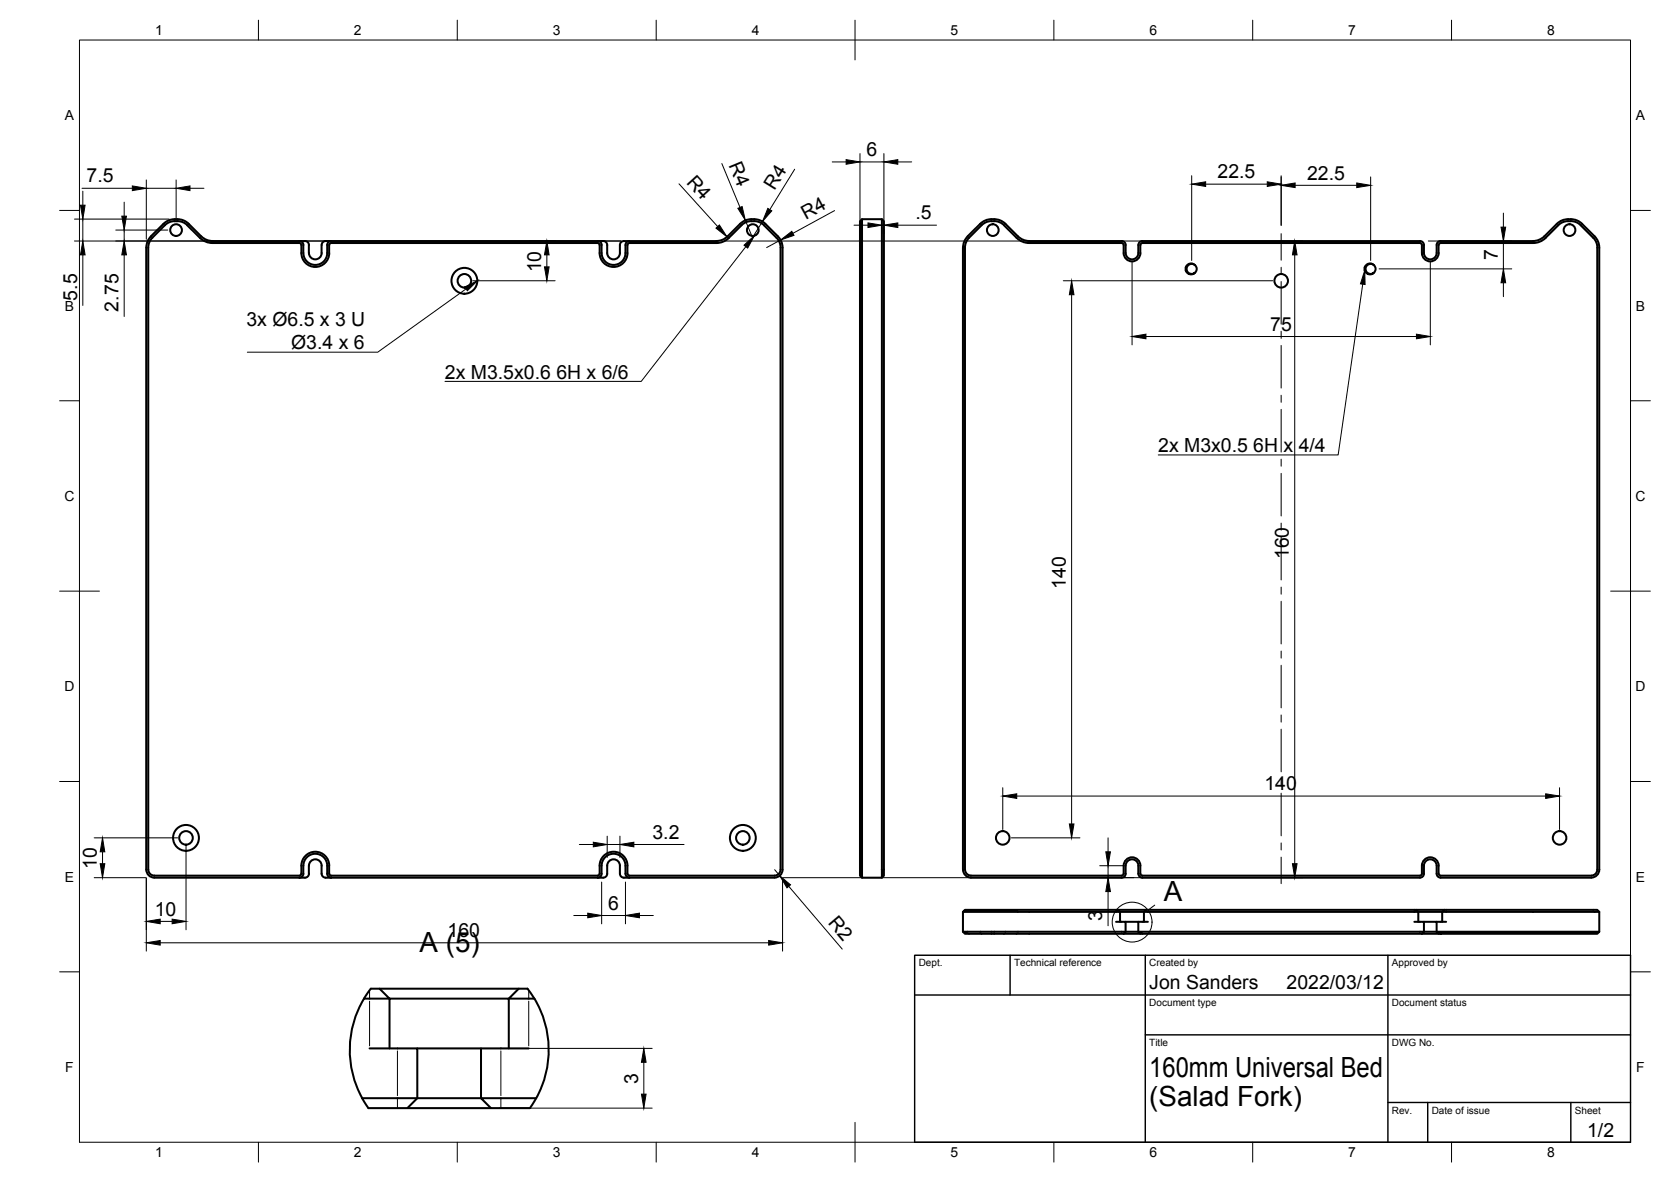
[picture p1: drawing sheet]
<svg xmlns="http://www.w3.org/2000/svg" width="420mm" height="297mm" viewBox="0 0 420 297" stroke-linecap="round" stroke-linejoin="round" font-family="sans-serif">
<!-- layer: Visible -->
<g fill="none" stroke="#000" stroke-width=".51">
<path d="M37.9 59.4l3.2-3.1a4.8 4.8 0 0 1 6.3-.1l3.6 3.5 1.4 .7 1 .2M38 59.4l-.9 1.3-.3 1.5v156.4a2.04 2.04 0 0 0 2 1.9M41.4 56.6l-3.4 3.5-.6 1.2-.1 .9v156.4a1.54 1.54 0 0 0 1.5 1.4M41.5 56.6a4.4 4.4 0 0 1 5.6 0M47.1 56.6l3.6 3.5 1 .6 1.1 .3 22.5 .1M186.1 56.2l-3.6 3.5-1.3 .7-1.1 .2M186.5 56.6l-3.6 3.5-1.1 .6-1.1 .3-22.4 .1-.5 .2v.3M189.6 55.1l-1.7 .1-1 .4-.8 .7M189.6 55.6l-1.6 .1-1.6 .9M189.6 55.1l1.1 .1 1.3 .7 3.6 3.5 .9 1.3 .3 1.5v156.3a2 2 0 0 1-2 2M189.6 55.6l1.4 .2 1.1 .8M192.1 56.6l3.5 3.5 .6 1.7 .1 156.7a1.49 1.49 0 0 1-1.5 1.5"/>
<path d="M216.2 55.6l.5-.5v165.5l-.5-.5zM216.7 55.1h5v165.5l.5-.5v-164.5l-.5-.5M243.3 59.4l3.2-3.1a4.8 4.8 0 0 1 6.3-.1l3.6 3.5 1.4 .7 1 .2M243.3 59.4l-.8 1.3-.4 1.5v156.4a2.04 2.04 0 0 0 2 1.9M246.8 56.6l-3.4 3.5-.6 1.2-.2 .9v156.4a1.54 1.54 0 0 0 1.5 1.4M246.8 56.6a4.4 4.4 0 0 1 5.7 0M252.4 56.6l3.7 3.5 1 .6 1.1 .3 23.8 .1 .5 .2v.3M391.8 56.6a4.4 4.4 0 0 1 5.7 0M391.8 56.6l-3.6 3.5-1 .6-1.1 .3-23.9 .1M397.4 56.6l3.5 3.5 .6 1.2 .1 .9v156.4a1.49 1.49 0 0 1-1.5 1.4M53.4 60.6h23.3M75.3 60.6a1.01 1.01 0 0 1 1 1"/>
<path d="M75.3 61.1h.2l.3 .5M75.8 61.6v2M75.8 63.6a3.5 3.5 0 0 0 3.5 3.5 3.5 3.5 0 0 0 3.5-3.5M76.3 61.6v2M76.3 63.6a3 3 0 0 0 3 3 3 3 0 0 0 3-3M76.7 60.6a1.01 1.01 0 0 1 1 1M77.7 61.6v2M77.7 63.6a1.6 1.6 0 0 0 1.6 1.6 1.6 1.6 0 0 0 1.6-1.6M80.9 61.6v2M81.9 60.6h69.8M81.9 60.6a1.01 1.01 0 0 0-1 1M82.3 61.6v2"/>
<path d="M82.8 61.6v2M83.3 60.6a1.01 1.01 0 0 0-1 1M150.3 61.1h-67h-.3l-.2 .5M150.3 60.6a1.01 1.01 0 0 1 1 1M150.3 61.1l.4 .2 .1 .3M150.8 61.6v2M150.8 63.6a3.5 3.5 0 0 0 3.5 3.5 3.5 3.5 0 0 0 3.5-3.5M151.3 61.6v2M151.3 63.6a3 3 0 0 0 3 3 3 3 0 0 0 3-3M151.7 60.6a1.01 1.01 0 0 1 1 1M152.7 61.6v2M152.7 63.6a1.6 1.6 0 0 0 1.6 1.6 1.6 1.6 0 0 0 1.6-1.6"/>
<path d="M155.9 61.6v2M156.9 60.6h23.2M156.9 60.6a1.01 1.01 0 0 0-1 1M157.3 61.6v2M157.8 61.6v2M158.3 60.6a1.01 1.01 0 0 0-1 1M258.8 60.6h23.2M282 60.6a1.01 1.01 0 0 1 1 1M282.5 63.6a2.11 2.11 0 0 0 2.1 2.1 2.11 2.11 0 0 0 2.1-2.1M282.5 61.6v2M283 61.6v2M283 63.6a1.6 1.6 0 0 0 1.6 1.6 1.6 1.6 0 0 0 1.6-1.6"/>
<path d="M286.2 61.6v2M286.7 61.6v2M287.2 61.1h69.8l.5 .2v.3M287.2 60.6h69.8M287.2 60.6a1.01 1.01 0 0 0-1 1M287.2 61.1l-.4 .2-.1 .3M300.4 66.6a1.26 1.26 0 0 0-1.7 .1 1.26 1.26 0 0 0 0 1.8 1.26 1.26 0 0 0 1.8 0l-.2 .2a1.36 1.36 0 0 1-2.1-.7 1.38 1.38 0 0 1 1.7-1.7l.3 .1a1.3 1.3 0 0 1 .3 2.1M343.3 66.8l.4-.3a1.34 1.34 0 0 1 1.7 .1 1.26 1.26 0 0 0-1.7 .1 1.26 1.26 0 0 0 0 1.7 1.26 1.26 0 0 0 1.7 .1l-.1 .2a1.39 1.39 0 0 1-2.2-.7v-.6zM345.4 66.6a1.26 1.26 0 0 1 0 1.9M357 60.6a1.01 1.01 0 0 1 1 1M357.5 61.6v2M357.5 63.6a2.11 2.11 0 0 0 2.1 2.1 2.11 2.11 0 0 0 2.1-2.1"/>
<path d="M358 61.6v2M358 63.6a1.6 1.6 0 0 0 1.6 1.6 1.6 1.6 0 0 0 1.6-1.6M361.2 61.6v2M361.7 61.6v2M362.2 60.6h23.3M362.2 60.6a1.01 1.01 0 0 0-1 1M362.2 61.1l-.4 .2-.1 .3M385.5 60.6l1-.2 1.4-.7 3.6-3.4a4.8 4.8 0 0 1 6.3-.1l3.5 3.6 .7 1.4 .1 1v156.4a2 2 0 0 1-2 1.9M76.3 217.6v2M76.3 217.5a3 3 0 0 1 3-2.9 3 3 0 0 1 3 2.9v2.1a1.01 1.01 0 0 0 1 1M76.3 219.6a1.01 1.01 0 0 1-1 1M77.7 217.6v2"/>
<path d="M77.7 219.6a1.01 1.01 0 0 1-1 1h-37.9M77.7 217.5a1.6 1.6 0 0 1 1.6-1.6 1.6 1.6 0 0 1 1.6 1.6M80.9 217.6v2M80.9 219.6a1.01 1.01 0 0 0 1 1M151.3 217.6v2M151.3 217.5a3 3 0 0 1 3-2.9 3 3 0 0 1 3 2.9v2.1a1.01 1.01 0 0 0 1 1M151.3 219.6a1.01 1.01 0 0 1-1 1M283 217.6v2M283 219.6a1.01 1.01 0 0 1-1 1h-37.9M283 217.5a1.6 1.6 0 0 1 1.6-1.6 1.6 1.6 0 0 1 1.6 1.6M286.2 217.6v2M286.2 219.6a1.01 1.01 0 0 0 1 1"/>
<path d="M286.7 217.6v2M286.7 219.6l.3 .4 .2 .1M286.7 217.5a2.11 2.11 0 0 0-2.1-2.1 2.11 2.11 0 0 0-2.1 2.2v2l-.2 .4-.3 .1h-37.9M361.7 217.6v2M361.7 219.6l.3 .4 .2 .1M361.7 217.5a2.11 2.11 0 0 0-2.1-2.1 2.11 2.11 0 0 0-2.1 2.2v2l-.2 .4-.3 .1h-69.8M38.8 220.1h36.5M81.9 220.6h69.8a1.01 1.01 0 0 0 1-1v-2.1a1.6 1.6 0 0 1 1.6-1.6 1.6 1.6 0 0 1 1.6 1.7v2a1.01 1.01 0 0 0 1 1M150.3 220.1h-67l-.5-.5a5 5 0 0 0-1-4.5 3.5 3.5 0 0 0-3.9-.8 3.5 3.5 0 0 0-2.1 3.3v2l-.3 .4-.2 .1M156.9 220.6h37.9M194.8 220.1h-36.5l-.5-.5a5 5 0 0 0-1-4.5 3.5 3.5 0 0 0-3.9-.8 3.5 3.5 0 0 0-2.1 3.3v2l-.3 .4-.2 .1M216.7 220.6h5"/>
<path d="M242.1 229.2l.5-.6h38.5l.5 .6zM242.1 229.2v5M280.6 231.7h2.4v2.5h-40.9l.5 .5h39.9M281.1 228.6h7M282.5 234.7h4.2M283 231.7h3.2v2.5h-3.2l-.5 .5M286.2 231.7h2.4M287.2 220.6h69.8a1.01 1.01 0 0 0 1-1v-2a1.6 1.6 0 0 1 1.6-1.7 1.6 1.6 0 0 1 1.6 1.6v2.1a1.01 1.01 0 0 0 1 1M288.1 228.6l-.5 .6h-6v2.5M288.1 228.6h68l.5 .6h-69v2.5M355.6 231.7h2.4v2.5h-71.8l.5 .5h70.8M356.1 228.6h7"/>
<path d="M357.5 234.7h4.2M358 231.7h3.2v2.5h-1.6a2.1 2.1 0 0 0-2.1 .5M361.2 234.2h40.9l-.5 .5h-39.9zM361.2 231.7h2.4M362.2 220.1h37.9M362.2 220.6h37.9M362.6 231.7v-2.5h39.5v5M363.1 228.6h38.5l.5 .6M363.1 228.6l-.5 .6h-6v2.5M91.5 251a25 25 0 0 0-.4 25M93.2 248.5h2.2l2.5 2.5h-6.4zM95.4 248.5h35"/>
<path d="M127.9 251l2.5-2.5h2.2l1.7 2.5zM134.4 251a25 25 0 0 1 .4 25M91.1 276l1.5 2.5h40.6l1.6-2.5M92.9 263.5h12v12.5h-13.8M97.9 263.5v-12.5h30v12.5M104.9 263.5h16v12.5h-16l-2.5 2.5M120.9 263.5h12M134.8 276h-13.9l2.5 2.5"/>
<circle cx="44.3" cy="57.8" r="1.47"/>
<circle cx="189.3" cy="57.8" r="1.47"/>
<circle cx="249.6" cy="57.8" r="1.47"/>
<circle cx="394.6" cy="57.8" r="1.47"/>
<circle cx="116.8" cy="70.6" r="1.7"/>
<circle cx="116.8" cy="70.6" r="3.2"/>
<circle cx="322.1" cy="70.6" r="1.7"/>
<circle cx="46.8" cy="210.6" r="1.7"/>
<circle cx="46.8" cy="210.6" r="3.2"/>
<circle cx="186.8" cy="210.6" r="1.7"/>
<circle cx="186.8" cy="210.6" r="3.2"/>
<circle cx="252.1" cy="210.6" r="1.7"/>
<circle cx="392.1" cy="210.6" r="1.7"/>
</g>
<!-- layer: Visible Narrow -->
<path d="M92.9 249v1.9M92.9 251.6v11.2M132.9 249v1.9M132.9 251.6v11.2M99.9 264.1v11.2M99.9 276.1v2.2M125.9 264.1v11.2M125.9 276.1v2.2" fill="none" stroke="#000" stroke-width=".25"/>
<!-- layer: Border -->
<g fill="none" stroke="#000" stroke-width=".25">
<path d="M20 10.1h390v276.9h-390zM65 5.1v5M115 5.1v5M165 5.1v5M215 5.1v10M265 5.1v5M315 5.1v5M365 5.1v5M15 52.9h5M410 52.9h5M15 100.7h5M410 100.7h5"/>
<path d="M15 148.6h10M405 148.6h10M15 196.4h5M410 196.4h5M15 244.2h5M410 244.2h5M65 287v5M115 287v5M165 287v5M215 282.1v9.9M265 287v5M315 287v5"/>
<path d="M365 287v5"/>
</g>
<!-- layer: TitleBlock -->
<path d="M230 240.1h180v46.9h-180zM230 250h180M254 240.1v9.9M288 240.1v46.9M349 240.1v46.9M288 260.1h122M349 277.1h61M359 277.1v9.9M395 277.1v9.9" fill="none" stroke="#000" stroke-width=".36"/>
<!-- layer: Annotations -->
<path d="M116.8 72.1l3.2-1.5-2.5 2.5zM187.1 61.6l2.6-2.4-1.7 3.1zM343.2 68v3.5l-1.1-.2z" fill="#000" stroke="#000" stroke-width=".25"/>
<g fill="none" stroke="#000" stroke-width=".25">
<path d="M117.2 72.6l-22.2 15.9h-32.8M187.5 62l-26.3 33.8h-49.3M342.6 71.4l-6.1 42.9h-45.3M290.3 227.5l-1.7 1.2"/>
<circle cx="284.7" cy="231.7" r="5"/>
</g>
<!-- layer: Dimensions -->
<g fill="none" stroke="#000" stroke-width=".25">
<path d="M216.2 38.6v21.5M222.2 38.6v21.5M18.7 55.1h23.8M20.6 47.3h12.7M20.8 48.1v3.5M20.8 55.1v5.5M29.1 57.8h13.1M31.2 50.8v3.5M31.2 57.8v2.8M36.8 45.2v14.9M36.8 47.3h7.5M44.3 45.2v10.5"/>
<path d="M47.8 47.3h3.5M170.7 46.2l9.7 10.7M181.5 41.1l4.6 11M187.4 55.4l1.5 3.7M191.7 55.7l-2.1 3.4M199.8 42.5l-6.3 10.2M209.3 40.7h3.4M209.8 52.9l-10.4 5.7M214.7 56.6h3.5M216.2 40.7h6M221.7 57.2v1.5M221.7 56.6h.5"/>
<path d="M225.7 56.6h9.8M225.7 40.7h3.5M299.6 44.2v21.3M303.1 46.3h15.5M322.1 44.2v12.4M325.6 46.6h15.5M344.6 44.5v21M378 53.6v3.5M18.7 60.6h137.5M20.8 64.1v12.7M31.2 64.1v15.4M118.9 70.6h20.7"/>
<path d="M137.5 64.1v3M182.2 60.6h145.5M196.3 60.3l-3.5 1.9M267.4 70.6h52.6M269.5 74.1v133M284.6 65.7v21M325.5 64.1v153M346.8 67.6h33.3M359.1 60.6h21M359.6 65.7v21M378 60.6v7M378 71.1v3.5"/>
<path d="M288.1 84.6h68.1M252.1 198v10.5M392.1 198v10.5M23.7 210.6h21M25.8 214.1v3M46.8 212.7v21M145.7 212.2h3.5M152.7 210.1v5.4M152.7 212.2h3.2M155.9 210.1v5.4M159.4 212.2h12.6M194.8 218.6l1.3 1.5"/>
<path d="M254.3 210.6h17.2M255.7 200.1h132.9M276.5 217.6h6.1M278.6 210.6v3.5M278.6 217.6v3M23.7 220.6h13M36.8 220.6v18.4M40.3 236.9h153M40.3 231.5h3M144.3 230.1h3.5M151.3 221.7v10.5M151.3 230.1h6"/>
<path d="M157.3 221.7v10.5M160.8 230.1h3.5M196.8 220.6v18.4M196.9 220.6h130.8M198.3 222.7l13.5 15.8M278.6 224.1v8.5M123 263.5h41M125.5 278.5h38.5M161.9 267v8"/>
</g>
<g fill="#000" stroke="#000" stroke-width=".25">
<path d="M20.2 51.6h1.2l-.6 3.5zM30.6 54.3h1.2l-.6 3.5zM33.3 46.7l3.5 .6-3.5 .6zM44.3 47.3l3.5-.6v1.2zM180 57.3l.9-.8 1.9 3zM185.5 52.4l1.1-.5 .8 3.5zM193.1 52.4l1 .6-2.4 2.7zM196.3 60.3l2.8-2.2 .5 1zM212.7 40.1l3.5 .6-3.5 .6zM218.2 56l3.5 .6-3.5 .6zM222.2 56.6l3.5-.6v1.2zM222.2 40.7l3.5-.6v1.2z"/>
<path d="M299.6 46.3l3.5-.6v1.1zM318.6 45.7l3.5 .6-3.5 .5zM322.1 46.6l3.5-.6v1.1zM341.1 46l3.5 .6-3.5 .5zM377.4 57.1h1.2l-.6 3.5zM20.8 60.6l.6 3.5h-1.2zM31.2 60.6l.6 3.5h-1.2zM136.9 67.1h1.2l-.6 3.5zM137.5 60.6l.6 3.5h-1.2zM269.5 70.6l.5 3.5h-1.1zM325.5 60.6l.6 3.5h-1.1zM378 67.6l.6 3.5h-1.2z"/>
<path d="M284.6 84.6l3.5-.6v1.1zM356.2 84l3.4 .6-3.4 .5zM252.1 200.1l3.6-.6v1.1zM388.6 199.5l3.5 .6-3.5 .5zM25.8 210.6l.6 3.5h-1.2zM25.2 217.1h1.2l-.6 3.5zM149.2 211.7l3.5 .5-3.5 .6zM155.9 212.2l3.5-.5v1.1zM268.9 207.1h1.1l-.5 3.5zM278 214.1h1.2l-.6 3.5zM325 217.1h1.1l-.6 3.5zM36.8 236.9l3.5-.5v1.1z"/>
<path d="M36.8 231.5l3.5-.5v1.1zM43.3 231l3.5 .5-3.5 .6zM147.8 229.5l3.5 .6-3.5 .5zM157.3 230.1l3.5-.6v1.1zM193.3 236.4l3.5 .5-3.5 .6zM196.1 220.1l2.7 2.3-.9 .7zM278.6 220.6l.6 3.5h-1.2zM161.9 263.5l.6 3.5h-1.2zM161.3 275h1.2l-.6 3.5z"/>
</g>
<!-- layer: Center Lines -->
<g fill="none" stroke="#000" stroke-width=".25">
<path d="M322.1 58.7v6.7M322.1 67.2v1.7M322.1 70.7v10.8M322.1 83.2v1.8M322.1 86.8v10.7M322.1 99.3v1.8M322.1 102.9v10.7M322.1 115.4v1.8M322.1 119v10.7M322.1 131.5v1.8M322.1 135v10.7M322.1 147.5v1.8"/>
<path d="M322.1 151.1v10.7M322.1 163.6v1.8M322.1 167.2v10.7M322.1 179.7v1.8M322.1 183.2v10.8M322.1 195.8v1.7M322.1 199.3v10.7M322.1 211.8v1.8M322.1 215.4v6.7"/>
</g>
<g font-size="7">
<text x="292.7" y="226.5">A</text>
<text x="105.5" y="239.4">A (5)</text>
<text x="289" y="270.6">160mm Universal Bed</text>
<text x="289" y="278.1">(Salad Fork)</text>
</g>
<g font-size="4.9">
<text x="183.2" y="41.5" transform="rotate(68 183.2 41.5)">R4</text>
<text x="217.9" y="39.2">6</text>
<text x="21.8" y="45.9">7.5</text>
<text x="172.5" y="46" transform="rotate(48 172.5 46)">R4</text>
<text x="306.2" y="44.8">22.5</text>
<text x="328.7" y="45.1">22.5</text>
<text x="194.7" y="48.1" transform="rotate(-58 194.7 48.1)">R4</text>
<text x="202.6" y="55.3" transform="rotate(-29 202.6 55.3)">R4</text>
<text x="230.2" y="55.1">.5</text>
<text x="376.6" y="65.4" transform="rotate(-90 376.6 65.4)">7</text>
<text x="136" y="68.4" transform="rotate(-90 136 68.4)">10</text>
<text x="19.4" y="75.6" transform="rotate(-90 19.4 75.6)">5.5</text>
<text x="29.8" y="78.3" transform="rotate(-90 29.8 78.3)">2.75</text>
<text x="62" y="81.9">3x Ø6.5 x 3 U</text>
<text x="319.4" y="83.1">75</text>
<text x="73.2" y="87.8">Ø3.4 x 6</text>
<text x="111.9" y="95.1">2x M3.5x0.6</text>
<text x="139.9" y="95.1">6H x 6/6</text>
<text x="291.2" y="113.6">2x M3x0.5</text>
<text x="315.1" y="113.6">6H x</text>
<text x="326.6" y="113.6">4/4</text>
<text x="324.1" y="140.5" transform="rotate(-90 324.1 140.5)">160</text>
<text x="268" y="148" transform="rotate(-90 268 148)">140</text>
<text x="317.9" y="198.6">140</text>
<text x="164.1" y="210.8">3.2</text>
<text x="24.3" y="218.4" transform="rotate(-90 24.3 218.4)">10</text>
<text x="38.9" y="230.1">10</text>
<text x="152.9" y="228.6">6</text>
<text x="208" y="232" transform="rotate(50 208 232)">R2</text>
<text x="277.2" y="231.5" transform="rotate(-90 277.2 231.5)">3</text>
<text x="112.5" y="235.5">160</text>
<text x="289" y="248.5">Jon Sanders</text>
<text x="323.5" y="248.5">2022/03/12</text>
<text x="160.4" y="272.3" transform="rotate(-90 160.4 272.3)">3</text>
<text x="399.1" y="285.7">1/2</text>
</g>
<g font-size="3.5">
<text x="39" y="8.8">1</text>
<text x="89" y="8.8">2</text>
<text x="139" y="8.8">3</text>
<text x="189" y="8.8">4</text>
<text x="239" y="8.8">5</text>
<text x="289" y="8.8">6</text>
<text x="339" y="8.8">7</text>
<text x="389" y="8.8">8</text>
<text x="16.3" y="30.2">A</text>
<text x="411.3" y="30.2">A</text>
<text x="16.3" y="78">B</text>
<text x="411.3" y="78">B</text>
<text x="16.2" y="125.9">C</text>
<text x="411.2" y="125.9">C</text>
<text x="16.2" y="173.7">D</text>
<text x="411.2" y="173.7">D</text>
<text x="16.3" y="221.6">E</text>
<text x="411.3" y="221.6">E</text>
<text x="16.4" y="269.4">F</text>
<text x="411.4" y="269.4">F</text>
<text x="39" y="290.8">1</text>
<text x="89" y="290.8">2</text>
<text x="139" y="290.8">3</text>
<text x="189" y="290.8">4</text>
<text x="239" y="290.8">5</text>
<text x="289" y="290.8">6</text>
<text x="339" y="290.8">7</text>
<text x="389" y="290.8">8</text>
</g>
<g font-size="2.5">
<text x="231" y="242.9">Dept.</text>
<text x="255" y="242.9">Technical reference</text>
<text x="289" y="242.9">Created by</text>
<text x="350" y="242.9">Approved by</text>
<text x="289" y="252.8">Document type</text>
<text x="350" y="252.8">Document status</text>
<text x="289" y="262.9">Title</text>
<text x="350" y="262.9">DWG No.</text>
<text x="350" y="279.9">Rev.</text>
<text x="360" y="279.9">Date of issue</text>
<text x="396" y="279.9">Sheet</text>
</g>
</svg>
